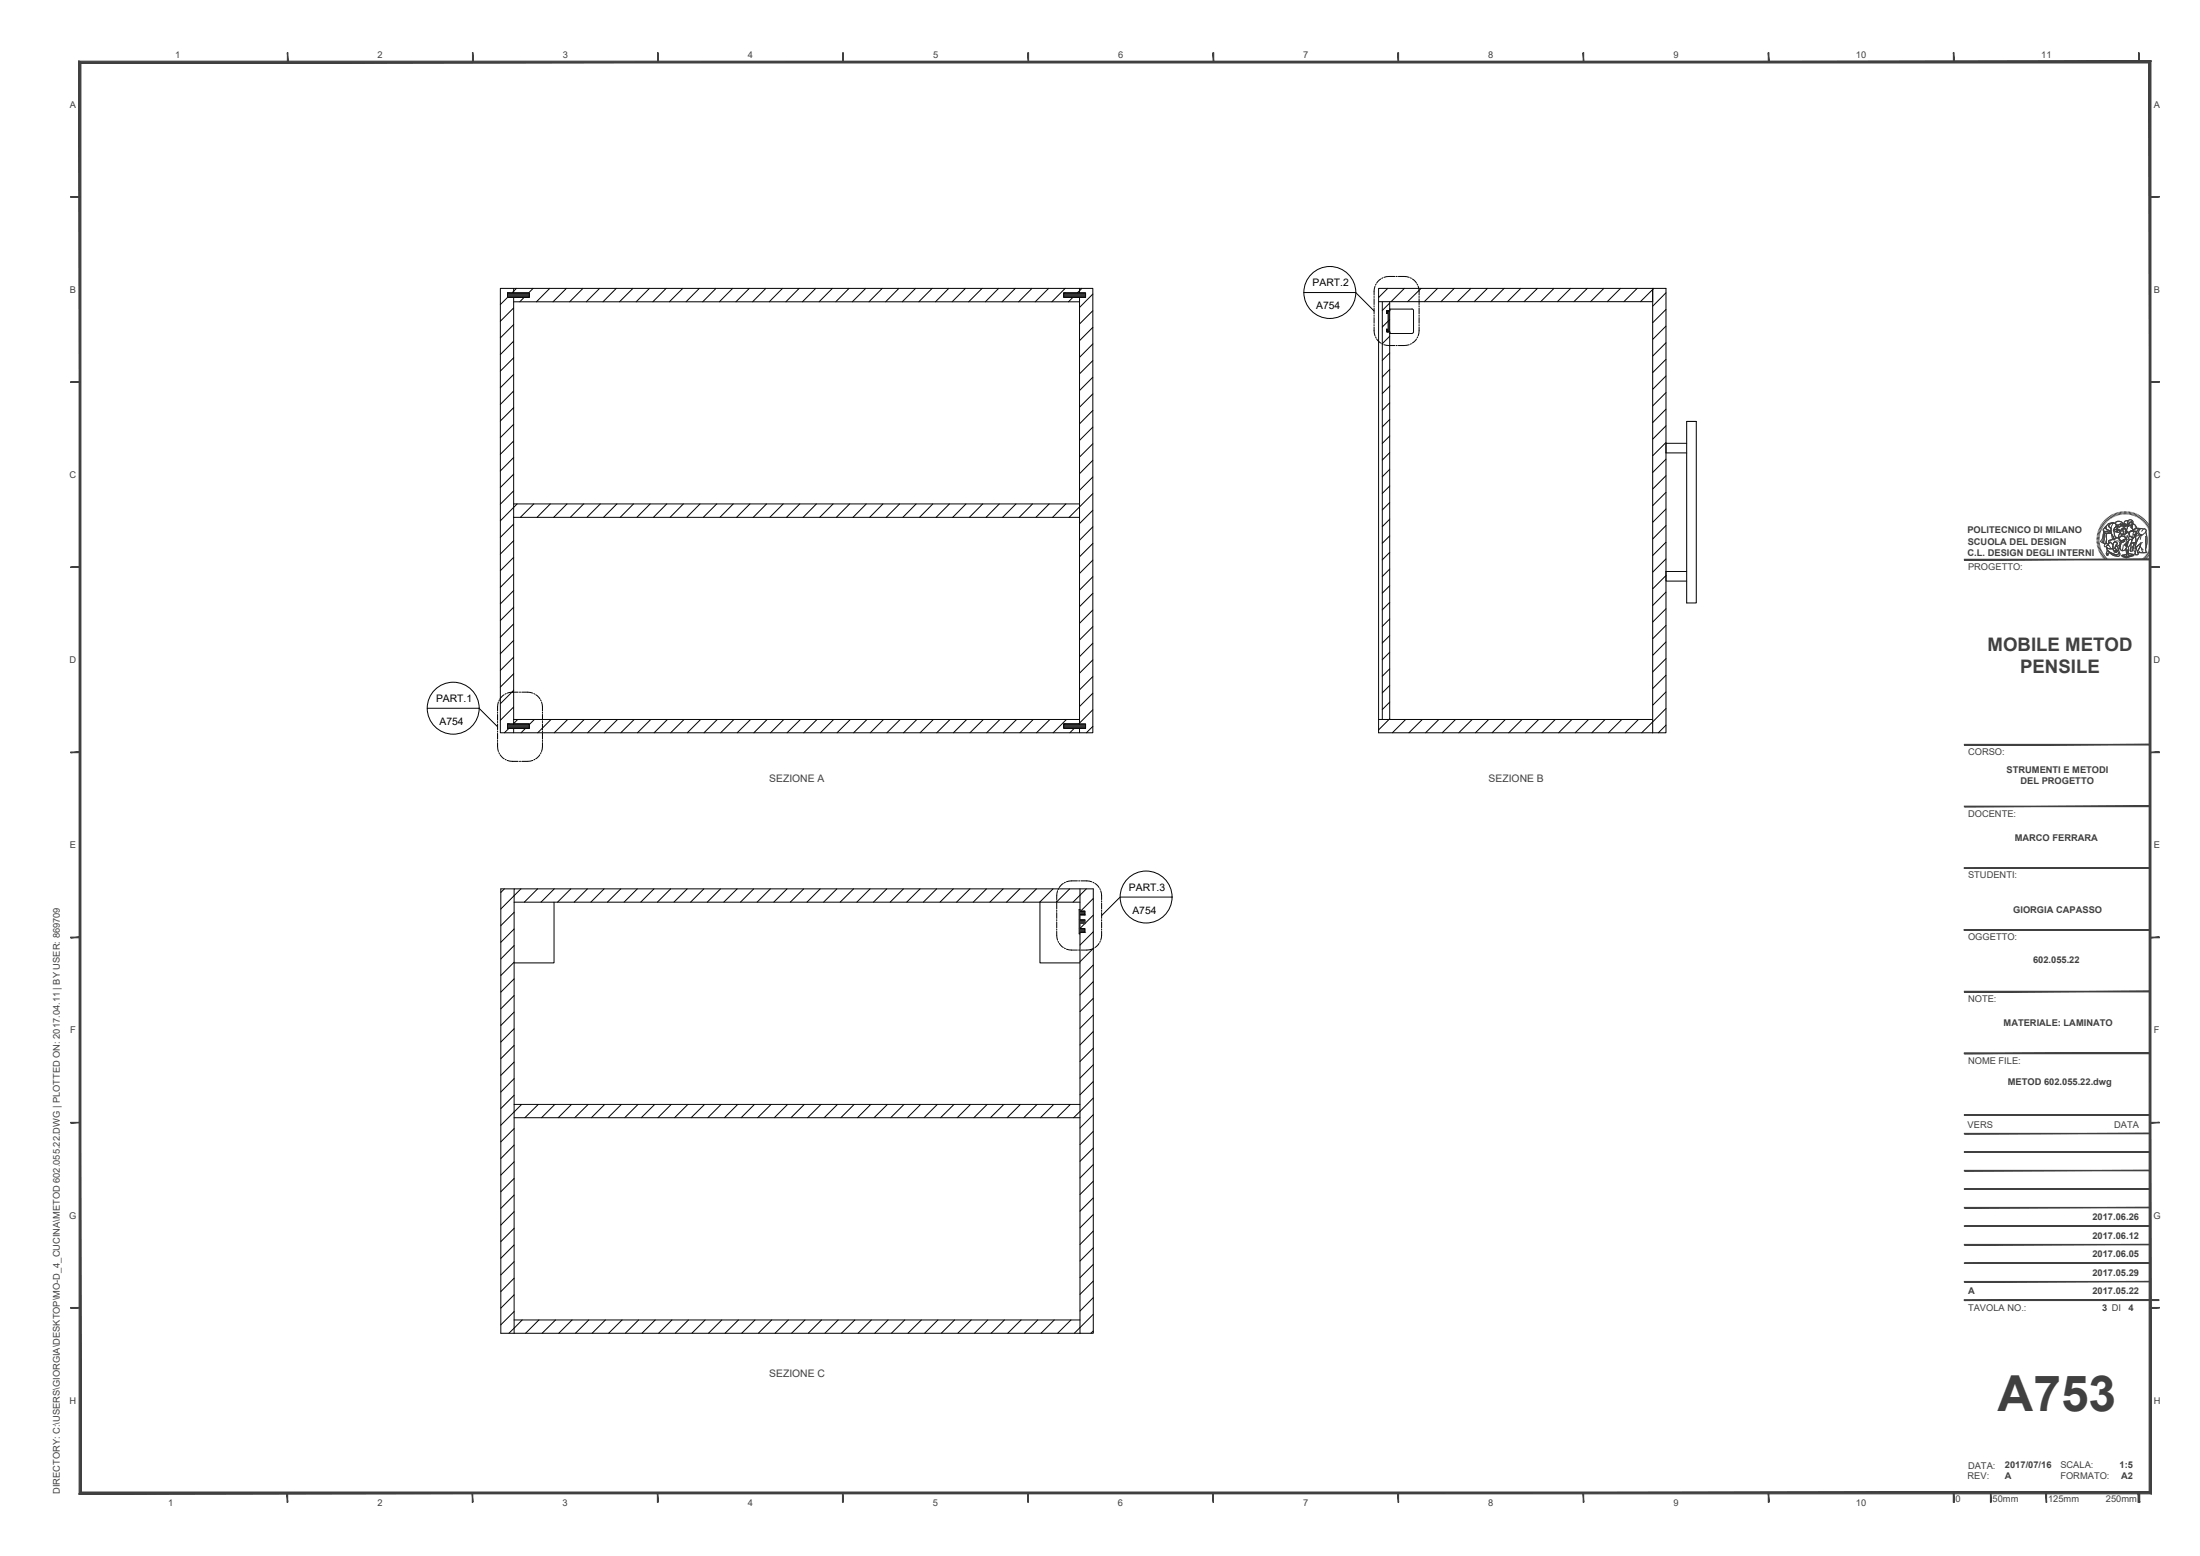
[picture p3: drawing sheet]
<svg xmlns="http://www.w3.org/2000/svg" width="594mm" height="420mm" viewBox="0 0 594 420" stroke-linecap="round" stroke-linejoin="round" font-family="sans-serif">
<!-- layer: 0 -->
<g fill="none" stroke="#000" stroke-width=".27">
<path d="M138.7 77.9h152.8M291.5 77.9h3.6v120h-3.6zM372.3 77.9h77.6v120h-77.6zM446.3 77.9v120M138.7 81.5h152.8M372.3 81.5h74M373.3 81.5v112.8M375.3 81.5v112.8M138.7 139.7h152.8M138.7 136.1h152.8M138.7 194.3v-116.4h-3.6v120h3.6v-3.6h152.8M138.7 197.9h152.8"/>
<path d="M372.3 194.3h74M138.8 240h-3.6v120h156.4M138.8 243.6h152.8M149.6 243.6v16.4h-10.8M280.8 243.6v16.4h10.8M291.6 240v120M138.8 298.2h152.8M138.8 301.8h152.8M138.8 356.4h152.8M138.8 360v-120h156.4v120h-3.6"/>
</g>
<!-- layer: costr -->
<g fill="none" stroke="#000" stroke-width=".27">
<path d="M139.5 77.9l-1.2 1.2M144 77.9l-1.2 1.2M148.5 77.9l-3.6 3.6M153 77.9l-3.7 3.6M157.4 77.9l-3.6 3.6M161.9 77.9l-3.6 3.6M166.4 77.9l-3.6 3.6M170.9 77.9l-3.6 3.6M175.4 77.9l-3.6 3.6M179.9 77.9l-3.6 3.6M184.4 77.9l-3.6 3.6M188.8 77.9l-3.5 3.6"/>
<path d="M193.3 77.9l-3.5 3.6M197.8 77.9l-3.5 3.6M202.3 77.9l-3.6 3.6M206.8 77.9l-3.6 3.6M211.3 77.9l-3.6 3.6M215.8 77.9l-3.6 3.6M220.3 77.9l-3.6 3.6M224.8 77.9l-3.6 3.6M229.3 77.9l-3.6 3.6M233.8 77.9l-3.7 3.6M238.2 77.9l-3.6 3.6M242.7 77.9l-3.6 3.6"/>
<path d="M247.2 77.9l-3.6 3.6M251.7 77.9l-3.6 3.6M256.2 77.9l-3.6 3.6M260.7 77.9l-3.6 3.6M265.2 77.9l-3.6 3.6M269.7 77.9l-3.6 3.6M274.2 77.9l-3.6 3.6M278.7 77.9l-3.6 3.6M283.2 77.9l-3.7 3.6M287.6 77.9l-3.6 3.6M292.1 77.9l-1.2 1.2M295.1 79.4l-3.6 3.6"/>
<path d="M371.3 77.3l-.2 2.4M371.6 76.7l-.2 .3M372.9 75.3l-1.2 1.2M373.4 75l-.3 .2M374.7 77.9l-2.4 2.4M376.6 74.7l-2.9 .2M377 74.7h.3M377.6 74.7h1.6l1.3 .2M379.2 77.9l-3.6 3.6M380.8 75l.3 .2M381.4 75.3l1.1 1.2M382.7 76.7l.1 .3"/>
<path d="M383 77.3l.2 2.4M383.7 77.9l-3.6 3.6M388.2 77.9l-3.6 3.6M392.7 77.9l-3.6 3.6M397.2 77.9l-3.6 3.6M401.7 77.9l-3.6 3.6M406.2 77.9l-3.6 3.6M410.7 77.9l-3.6 3.6M415.2 77.9l-3.7 3.6M419.6 77.9l-3.6 3.6M424.1 77.9l-3.6 3.6M428.6 77.9l-3.6 3.6"/>
<path d="M433.1 77.9l-3.6 3.6M437.6 77.9l-3.6 3.6M442.1 77.9l-3.6 3.6M446.3 77.9v3.6M446.6 77.9l-3.6 3.6M449.9 79.1l-3.6 3.6M137.1 80.3l-2 1.9M138.7 83.1l-3.6 3.6M138.7 87.6l-3.6 3.6M138.7 92.1l-3.6 3.6M138.7 96.6l-3.6 3.6M141.5 80.3l-1.1 1.2"/>
<path d="M289.7 80.3l-1.2 1.2M295.1 83.9l-3.6 3.6M295.1 97.4l-3.6 3.6M295.1 88.4l-3.6 3.6M295.1 92.9l-3.6 3.6M371.1 88.3l.2 2.4M371.1 80v.3M371.1 80.7v1.5M371.1 82.6v.3M371.1 83.2v1.6M371.1 85.1v.3M371.1 85.7v1.6"/>
<path d="M371.1 87.6v.4M371.5 91l.1 .3M371.7 91.5l1.2 1.1M373.1 92.8l.3 .1M373.7 93.1l2.9 .2M375.3 81.8l-2 2M375.3 86.3l-2 2M375.3 90.8l-2 2M375.3 95.3l-2 2M375.3 99.8l-2 2M377 93.3h.3M380.5 93.1l-2.9 .2"/>
<path d="M381.1 92.8l-.2 .1M382.5 91.5l-1.1 1.1M382.8 91l-.1 .2M383.2 88.3l-.2 2.4M383.2 80v.3M383.2 80.7v1.5M383.2 82.6v.3M383.2 83.2v1.6M383.2 85.1v.3M383.2 85.7v1.6M383.2 87.6v.4M449.9 83.6l-3.6 3.5"/>
<path d="M449.9 88.1l-3.6 3.5M449.9 92.6l-3.6 3.5M449.9 97l-3.6 3.6M138.7 110.1l-3.6 3.6M138.7 101.1l-3.6 3.6M138.7 105.6l-3.6 3.6M138.7 114.6l-3.6 3.6M138.7 119.1l-3.6 3.6M295.1 115.3l-3.6 3.6M295.1 106.4l-3.6 3.6M295.1 119.8l-3.6 3.6M295.1 101.9l-3.6 3.6"/>
<path d="M295.1 110.8l-3.6 3.7M375.3 104.3l-2 2M375.3 108.8l-2 2M375.3 113.3l-2 2M375.3 117.7l-2 2M449.9 119.5l-3.6 3.6M449.9 101.5l-3.6 3.6M449.9 106l-3.6 3.6M449.9 110.5l-3.6 3.6M449.9 115l-3.6 3.6M455.5 113.8h2.6v49h-2.6v-49h2.6M455.5 119.7h-5.6v2.6h5.6"/>
<path d="M138.7 123.5l-3.6 3.7M138.7 128l-3.6 3.6M138.7 132.5l-3.6 3.6M139.6 136.1l-4.5 4.5M144.1 136.1l-3.6 3.6M148.6 136.1l-3.6 3.6M153.1 136.1l-3.6 3.6M157.6 136.1l-3.6 3.6M162.1 136.1l-3.6 3.6M166.6 136.1l-3.6 3.6M171.1 136.1l-3.6 3.6M175.6 136.1l-3.6 3.6"/>
<path d="M180 136.1l-3.6 3.6M184.5 136.1l-3.6 3.6M189 136.1l-3.6 3.6M193.5 136.1l-3.6 3.6M198 136.1l-3.6 3.6M202.5 136.1l-3.6 3.6M207 136.1l-3.6 3.6M211.5 136.1l-3.6 3.6M216 136.1l-3.6 3.6M220.5 136.1l-3.6 3.6M225 136.1l-3.7 3.6M229.4 136.1l-3.6 3.6"/>
<path d="M233.9 136.1l-3.6 3.6M238.4 136.1l-3.6 3.6M242.9 136.1l-3.6 3.6M247.4 136.1l-3.6 3.6M251.9 136.1l-3.6 3.6M256.4 136.1l-3.6 3.6M260.9 136.1l-3.6 3.6M265.4 136.1l-3.6 3.6M269.9 136.1l-3.6 3.6M274.4 136.1l-3.7 3.6M278.8 136.1l-3.6 3.6M283.3 136.1l-3.6 3.6"/>
<path d="M287.8 136.1l-3.6 3.6M295.1 133.3l-6.4 6.4M295.1 128.8l-3.6 3.6M295.1 124.3l-3.6 3.6M295.1 137.8l-3.6 3.6M375.3 122.2l-2 2M375.3 126.7l-2 2M375.3 131.2l-2 2M375.3 135.7l-2 2M449.9 124l-3.6 3.6M449.9 132.9l-3.6 3.6M449.9 137.4l-3.6 3.6"/>
<path d="M449.9 128.5l-3.6 3.5M138.7 141.5l-3.6 3.6M138.7 159.5l-3.6 3.6M138.7 146l-3.6 3.6M138.7 150.5l-3.6 3.6M138.7 155l-3.6 3.6M295.1 146.8l-3.6 3.6M295.1 142.3l-3.6 3.6M295.1 151.3l-3.6 3.5M295.1 155.7l-3.6 3.6M375.3 149.2l-2 2M375.3 158.2l-2 2"/>
<path d="M375.3 140.2l-2 2M375.3 144.7l-2 2M375.3 153.7l-2 2M449.9 146.4l-3.6 3.6M449.9 150.9l-3.6 3.6M449.9 141.9l-3.6 3.6M449.9 155.4l-3.6 3.6M449.9 159.9l-3.6 3.6M455.5 154.3h-5.6v2.6h5.6M138.7 164l-3.6 3.6M138.7 168.5l-3.6 3.6M138.7 172.9l-3.6 3.6"/>
<path d="M138.7 177.4l-3.6 3.6M295.1 160.2l-3.6 3.6M295.1 178.2l-3.6 3.6M295.1 164.7l-3.6 3.6M295.1 169.2l-3.6 3.6M295.1 173.7l-3.6 3.6M375.3 162.7l-2 2M375.3 167.1l-2 2M375.3 171.6l-2 2M375.3 176.1l-2 2M449.9 164.4l-3.6 3.6M449.9 177.8l-3.6 3.6"/>
<path d="M449.9 168.9l-3.6 3.6M449.9 173.3l-3.6 3.7M134.4 192.3v.3M134.4 192.9v1.6M134.4 194.8v.3M134.4 195.5v1.5M134.4 197.4v.3M134.4 198v1.6M134.4 199.9v.3M134.6 189.6l-.2 2.4M134.9 189l-.2 .3M136.1 187.6l-1.1 1.1"/>
<path d="M136.7 187.3l-.3 .1M137.4 196.7l-1.2 1.2M138.7 186.4l-3.6 3.6M138.7 181.9l-3.6 3.6M138.7 190.9l-3.6 3.6M139.8 194.3l-1.2 1.2M139.9 186.9l-2.9 .3M140.3 186.9h.3M140.9 186.9h1.6l1.3 .3M141.9 196.7l-1.2 1.2M144.1 187.3l.3 .1M144.3 194.3l-1.4 1.4"/>
<path d="M144.7 187.6l1.1 1.1M146 189l.1 .2M146.2 189.6l.3 2.4M146.5 192.3v.3M146.5 192.9v1.6M146.5 194.8v.3M146.5 195.5v1.5M146.5 197.4v.3M146.5 198v1.6M146.5 199.9v.3M148.8 194.3l-3.6 3.6M153.3 194.3l-3.6 3.6"/>
<path d="M157.8 194.3l-3.6 3.6M162.3 194.3l-3.6 3.6M166.8 194.3l-3.6 3.6M171.3 194.3l-3.7 3.6M175.7 194.3l-3.6 3.6M180.2 194.3l-3.6 3.6M184.7 194.3l-3.6 3.6M189.2 194.3l-3.6 3.6M193.7 194.3l-3.6 3.6M198.2 194.3l-3.6 3.6M202.7 194.3l-3.6 3.6M207.2 194.3l-3.6 3.6"/>
<path d="M211.7 194.3l-3.6 3.6M216.2 194.3l-3.7 3.6M220.6 194.3l-3.6 3.6M225.1 194.3l-3.6 3.6M229.6 194.3l-3.6 3.6M234.1 194.3l-3.6 3.6M238.6 194.3l-3.6 3.6M243.1 194.3l-3.6 3.6M247.6 194.3l-3.6 3.6M252.1 194.3l-3.6 3.6M256.5 194.3l-3.5 3.6M261 194.3l-3.5 3.6"/>
<path d="M265.5 194.3l-3.6 3.6M270 194.3l-3.6 3.6M274.5 194.3l-3.6 3.6M279 194.3l-3.6 3.6M283.5 194.3l-3.6 3.6M288 194.3l-3.6 3.6M290.1 196.7l-1.2 1.2M295.1 191.7l-3.8 3.8M295.1 182.7l-3.6 3.6M295.1 187.2l-3.6 3.6M295.1 196.2l-1.7 1.7M375.3 194.1l-3 3"/>
<path d="M375.3 180.6l-2 2M375.3 189.6l-2 2M375.3 185.1l-2 2M379.6 194.3l-3.6 3.6M384.1 194.3l-3.6 3.6M388.5 194.3l-3.5 3.6M393 194.3l-3.5 3.6M397.5 194.3l-3.6 3.6M402 194.3l-3.6 3.6M406.5 194.3l-3.6 3.6M411 194.3l-3.6 3.6M415.5 194.3l-3.6 3.6"/>
<path d="M420 194.3l-3.6 3.6M424.5 194.3l-3.6 3.6M429 194.3l-3.7 3.6M433.4 194.3l-3.6 3.6M437.9 194.3l-3.6 3.6M442.4 194.3l-3.6 3.6M449.9 182.3l-3.6 3.6M449.9 186.8l-3.6 3.6M449.9 191.3l-6.6 6.6M449.9 195.8l-2.1 2.1M134.4 200.5l.2 2.4M134.7 203.2l.2 .3"/>
<path d="M135 203.8l1.1 1.1M136.4 205.1l.3 .1M137 205.3l2.9 .3M140.3 205.6h.3M143.9 205.3l-3 .3M144.4 205.1l-.3 .1M145.8 203.8l-1.1 1.1M146.1 203.2l-.1 .3M146.5 200.5l-.3 2.4M285.9 240l-.2 .2M287.1 238.5l-1.1 1.2M287.7 238.2l-.3 .2"/>
<path d="M290.9 237.9l-2.9 .2M291.3 237.9h.3M291.9 237.9h1.6l1.3 .2M295.1 238.2l.3 .2M295.7 238.5l1.1 1.2M297 239.9l.1 .3M136.2 240l-1 1M138.8 246.4l-3.6 3.6M138.8 250.9l-3.6 3.5M138.8 259.8l-3.6 3.6M138.8 255.3l-3.6 3.6M140.7 240l-5.5 5.5"/>
<path d="M145.2 240l-3.6 3.6M149.7 240l-3.6 3.6M154.1 240l-3.6 3.6M158.6 240l-3.6 3.6M163.1 240l-3.6 3.6M167.6 240l-3.6 3.6M172.1 240l-3.6 3.6M176.6 240l-3.6 3.6M181.1 240l-3.6 3.6M185.6 240l-3.6 3.6M190.1 240l-3.6 3.6M194.6 240l-3.6 3.6"/>
<path d="M199.1 240l-3.7 3.6M203.5 240l-3.6 3.6M208 240l-3.6 3.6M212.5 240l-3.6 3.6M217 240l-3.6 3.6M221.5 240l-3.6 3.6M226 240l-3.6 3.6M230.5 240l-3.6 3.6M235 240l-3.6 3.6M239.5 240l-3.6 3.6M244 240l-3.6 3.6M248.5 240l-3.7 3.6"/>
<path d="M252.9 240l-3.6 3.6M257.4 240l-3.6 3.6M261.9 240l-3.6 3.6M266.4 240l-3.6 3.6M270.9 240l-3.6 3.6M275.4 240l-3.6 3.6M279.9 240l-3.6 3.6M284.4 240l-3.6 3.6M285.4 251.5l.2 2.4M285.4 243.2v.3M285.4 243.9v1.6M285.4 245.8v.3"/>
<path d="M285.4 246.4v1.6M285.4 248.3v.3M285.4 249v1.5M285.4 250.9v.3M285.6 240.5l-.2 2.4M285.7 254.2l.2 .3M286 254.7l1.1 1.2M287.4 256l.3 .2M288 256.3l2.9 .2M288.9 240l-3.6 3.6M291.3 256.5h.3M293.4 240l-3.6 3.6"/>
<path d="M294.9 256.3l-3 .2M295.2 251.6l-3.6 3.6M295.2 256.1l-3.6 3.6M295.2 242.6l-3.4 3.4M295.2 247.1l-3.6 3.6M295.4 256l-.3 .2M296.8 254.7l-1.1 1.2M297.1 254.2l-.1 .3M297.2 240.5l.3 2.4M297.5 251.5l-.3 2.4M297.5 243.2v.3M297.5 243.9v1.6"/>
<path d="M297.5 245.8v.3M297.5 246.4v1.6M297.5 248.3v.3M297.5 249v1.5M297.5 250.9v.3M138.8 264.3l-3.6 3.6M138.8 268.8l-3.6 3.6M138.8 273.3l-3.6 3.6M138.8 277.8l-3.6 3.6M295.2 265.1l-3.6 3.6M295.2 269.6l-3.6 3.6M295.2 274.1l-3.6 3.6"/>
<path d="M295.2 260.6l-3.6 3.6M295.2 278.5l-3.6 3.7M138.8 282.3l-3.6 3.6M138.8 286.8l-3.6 3.6M138.8 295.8l-3.6 3.5M138.8 291.3l-3.6 3.6M140.9 298.2l-5.7 5.6M145.4 298.2l-3.7 3.6M149.8 298.2l-3.6 3.6M154.3 298.2l-3.6 3.6M158.8 298.2l-3.6 3.6M163.3 298.2l-3.6 3.6"/>
<path d="M167.8 298.2l-3.6 3.6M172.3 298.2l-3.6 3.6M176.8 298.2l-3.6 3.6M181.3 298.2l-3.6 3.6M185.8 298.2l-3.6 3.6M190.3 298.2l-3.7 3.6M194.7 298.2l-3.6 3.6M199.2 298.2l-3.6 3.6M203.7 298.2l-3.6 3.6M208.2 298.2l-3.6 3.6M212.7 298.2l-3.6 3.6M217.2 298.2l-3.6 3.6"/>
<path d="M221.7 298.2l-3.6 3.6M226.2 298.2l-3.6 3.6M230.6 298.2l-3.5 3.6M235.1 298.2l-3.5 3.6M239.6 298.2l-3.6 3.6M244.1 298.2l-3.6 3.6M248.6 298.2l-3.6 3.6M253.1 298.2l-3.6 3.6M257.6 298.2l-3.6 3.6M262.1 298.2l-3.6 3.6M266.6 298.2l-3.6 3.6M271.1 298.2l-3.6 3.6"/>
<path d="M275.5 298.2l-3.5 3.6M280 298.2l-3.5 3.6M284.5 298.2l-3.6 3.6M289 298.2l-3.6 3.6M295.2 283l-3.6 3.6M295.2 287.5l-3.6 3.6M295.2 296.5l-5.3 5.3M295.2 292l-3.6 3.6M138.8 304.7l-3.6 3.6M138.8 313.7l-3.6 3.6M138.8 309.2l-3.6 3.6M138.8 318.2l-3.6 3.6"/>
<path d="M295.2 301l-3.6 3.6M295.2 305.5l-3.6 3.6M295.2 319l-3.6 3.6M295.2 310l-3.6 3.6M295.2 314.5l-3.6 3.6M138.8 322.7l-3.6 3.6M138.8 336.2l-3.6 3.6M138.8 331.7l-3.6 3.6M138.8 327.2l-3.6 3.6M295.2 328l-3.6 3.6M295.2 336.9l-3.6 3.6M295.2 323.5l-3.6 3.6"/>
<path d="M295.2 332.4l-3.6 3.7M138.8 340.7l-3.6 3.6M138.8 354.1l-3.6 3.6M138.8 345.1l-3.6 3.7M138.8 349.6l-3.6 3.6M141 356.4l-3.6 3.6M145.5 356.4l-3.6 3.6M150 356.4l-3.6 3.6M154.5 356.4l-3.6 3.6M159 356.4l-3.6 3.6M163.5 356.4l-3.6 3.6M168 356.4l-3.6 3.6"/>
<path d="M172.4 356.4l-3.5 3.6M176.9 356.4l-3.5 3.6M181.4 356.4l-3.5 3.6M185.9 356.4l-3.6 3.6M190.4 356.4l-3.6 3.6M194.9 356.4l-3.6 3.6M199.4 356.4l-3.6 3.6M203.9 356.4l-3.6 3.6M208.4 356.4l-3.6 3.6M212.9 356.4l-3.6 3.6M217.4 356.4l-3.7 3.6M221.8 356.4l-3.6 3.6"/>
<path d="M226.3 356.4l-3.6 3.6M230.8 356.4l-3.6 3.6M235.3 356.4l-3.6 3.6M239.8 356.4l-3.6 3.6M244.3 356.4l-3.6 3.6M248.8 356.4l-3.6 3.6M253.3 356.4l-3.6 3.6M257.8 356.4l-3.6 3.6M262.3 356.4l-3.7 3.6M266.7 356.4l-3.6 3.6M271.2 356.4l-3.6 3.6M275.7 356.4l-3.6 3.6"/>
<path d="M280.2 356.4l-3.6 3.6M284.7 356.4l-3.6 3.6M289.2 356.4l-3.6 3.6M295.2 354.9l-5.1 5.1M295.2 341.4l-3.6 3.6M295.2 345.9l-3.6 3.6M295.2 350.4l-3.6 3.6M295.2 359.4l-.6 .6"/>
</g>
<!-- layer: viti -->
<path d="M137 79.1h5.9v1.2h-5.9zM142.9 79.2v1M287.3 79.1h5.8v1.2h-5.8zM287.3 79.2v1M137 195.5h5.9v1.2h-5.9zM142.9 195.6v1M287.3 195.5h5.8v1.2h-5.8zM287.3 195.6v1M291.6 246h1.3v1h-1.3M291.6 250.8h1.3v.9h-1.3M291.6 248.4h1.3v1h-1.3" fill="none" stroke="#000" stroke-width=".27"/>
<!-- layer: Layer1 -->
<g fill="#333" stroke="#333" stroke-width=".27">
<path d="M138.7 195.5h4.2z"/>
<path d="M287.3 195.5h4.2z"/>
<path d="M138.7 80.3h4.2z"/>
<path d="M287.3 80.3h4.2z"/>
<path d="M291.6 246h1.3z"/>
<path d="M291.6 246h1.3v1z"/>
<path d="M291.6 250.8h1.3z"/>
<path d="M291.6 250.8h1.3v.9z"/>
<path d="M291.6 248.4h1.3z"/>
<path d="M291.6 248.4h1.3v1z"/>
<path d="M137 195.5l5.9 1.2v-1.2zM137 195.5l5.9 1.2h-5.9z"/>
<path d="M287.3 195.5l5.8 1.2v-1.2zM287.3 195.5l5.8 1.2h-5.8z"/>
<path d="M137 79.1l5.9 1.2v-1.2zM137 79.1l5.9 1.2h-5.9z"/>
<path d="M287.3 79.1l5.8 1.2v-1.2zM287.3 79.1l5.8 1.2h-5.8z"/>
<path d="M291.6 247h1.3zM291.6 246l1.3 1h-1.3z"/>
<path d="M291.6 251.7h1.3zM291.6 250.8l1.3 .9h-1.3z"/>
<path d="M291.6 249.4h1.3zM291.6 248.4l1.3 1h-1.3z"/>
</g>
<!-- layer: meccanismi -->
<g fill="none" stroke="#000" stroke-width=".27">
<path d="M374.5 84.6l-.1-.6 .6-.1v5.7M374.5 88.9v.7M374.5 89.6h.5h-.5M374.6 84.6h.1M374.6 88.9h.1M374.6 84.1v.5M374.7 84.1h-.1M374.7 84.1h.1M374.8 84.1h.1M374.8 84.1v5.3h-.2v-.5M375.1 84l.2-.2v-.3h6.2l.2 .4v5.7l-.4 .4M375.1 89.4l.2 .3v.3l6 .1"/>
<path d="M291.6 245.6h-.2v6.6h.2"/>
</g>
<!-- layer: G-ANNO-LOGO -->
<g fill="none" stroke="#404040" stroke-width=".27">
<path d="M569 139.9l.5 .5M569.3 139.6l.4 .6M569.6 139.4l.4 .6M569.9 139.2l.3 .6M570.2 139l.3 .7M570.5 138.9l.3 .6M570.9 138.8l.2 .6M571.2 138.6l.2 .7M571.5 138.5l.2 .6M571.9 138.4l.2 .6M572.2 138.3l.2 .7M572.6 138.2l.1 .7"/>
<path d="M572.9 138.2l.1 .7M573.3 138.2v.6M573.7 138.1v.7M574 138.1v.7M574.3 138.2v.6M574.7 138.2l-.1 .7M575.1 138.2l-.1 .7M575.4 138.3l-.1 .6M575.7 138.4l-.1 .6M576.1 138.5l-.2 .6M576.4 138.6l-.2 .6M576.8 138.7l-.3 .7"/>
<path d="M577.1 138.9l-.3 .6M577.4 139l-.3 .6M577.7 139.2l-.3 .6M578 139.4l-.3 .5M578.3 139.6l-.4 .5M578.6 139.8l-.4 .5M566.2 145.8h.7M566.2 145.4h.7M566.3 145.1h.6M566.3 144.7l.6 .1M566.3 144.4l.7 .1M566.4 144l.7 .2"/>
<path d="M566.5 143.7l.7 .2M566.6 143.3l.7 .2M566.8 143l.6 .2M566.9 142.6l.6 .3M566.9 146.1h-.7M566.9 146.4l-.7 .1M566.9 146.8h-.6M567 147.1l-.7 .1M567 142.3l.6 .3M567.1 147.4l-.7 .1M567.2 147.7l-.7 .2M567.2 142l.6 .4"/>
<path d="M567.3 148l-.7 .2M567.3 148.3l-.6 .3M567.4 141.7l.6 .4M567.5 148.6l-.7 .3M567.6 141.4l.5 .4M567.6 148.9l-.6 .3M567.8 149.2l-.6 .3M567.8 141.1l.5 .4M567.9 149.5l-.6 .4M568 140.9l.5 .4M568.1 143.4l.8 .1a.67 .67 0 0 0 1.1-.1l.1 .5-.2 .1a1.75 1.75 0 0 1-1.8-.4zM568.1 143.4l.1 .5"/>
<path d="M568.1 149.8l-.5 .3M568.3 140.6l.5 .4M568.3 143.9l-.7 2.5 .3 .2M568.3 150l-.5 .4M568.4 142.4l.3-.2a.64 .64 0 0 0 .4 .9l.9 .3a.8 .8 0 0 1-1.2 .1h-.5l-.4-.3zM568.5 144h.5l-.2 .6v2.2h-.3l-.6-.2zM568.5 140.3l.5 .5M568.5 150.3l-.5 .4M568.5 143.9v.1a1.67 1.67 0 0 0-.3 1.6l-.3 1 .8 .2M568.7 142.2l-.8 .7v.3l.4 .3h.6a.67 .67 0 0 0 1.1-.1M568.7 150.5l-.5 .5M568.8 140.1l.4 .5"/>
<path d="M568.8 147.5a.74 .74 0 0 0 .8 .7l1-.1M568.8 141.9l.3-.2a1.65 1.65 0 0 1 1.6-.5 .88 .88 0 0 0-.9 .2 .88 .88 0 0 0-.2 1l.5 .2-.1 .8-1-.3a.64 .64 0 0 1-.3-.9zM568.9 147.9a1.61 1.61 0 0 0 1.7 .2l.4 .8-.1 .2 .3-.3 .2 .4-.1-.5 .4 .4-.3-.5 .4 .1-.8-.6 .4-.7 .3 .1 .4 1a.87 .87 0 0 1-.2 1.2 .87 .87 0 0 1-1.2-.2l-1.6-.9zM568.9 147.9v.2a3.1 3.1 0 0 0 2.1 1.6l.7 .3M568.9 144l1.2-.1 .6 1.2v.5l-.6 .2a.47 .47 0 0 0-.6 .1 .47 .47 0 0 0 .1 .6l-.3 .4a.46 .46 0 0 1-.5-.2 .46 .46 0 0 1 0-.5v-1.6zM568.9 150.8l-.4 .4M569 144l-.2 .6v2.2M569.1 148.5l.9 .8 1.1 .4a.79 .79 0 0 0 1.1-.5 .66 .66 0 0 1 .1 .9 .66 .66 0 0 1-1 0l-.9-.3-.5-.4a.39 .39 0 0 0-.5-.1 .39 .39 0 0 0-.1 .6 .44 .44 0 0 1-.6-.3 .44 .44 0 0 1 .2-.6zM569.1 148.6l-.3 1a.27 .27 0 0 0 .2 .3 .27 .27 0 0 0 .3-.2h-.2l.1-.2 .3-.2 .3 .1a2.41 2.41 0 0 0 2.5 .6l.1-.5-.2-.3M569.2 151l-.5 .5M569.3 147a.5 .5 0 0 0-.8-.1 .5 .5 0 0 0 0 .8 .73 .73 0 0 1 .8-.4 .73 .73 0 0 1 .6 .5v.1M569.4 151.2l-.4 .5"/>
<path d="M569.5 146l1.2-.4 .3 .1a.7 .7 0 0 1 1.2-.3 1.05 1.05 0 0 1 .5 1.4 1.05 1.05 0 0 1-1.4 .6l.1-.2a.48 .48 0 0 0 .2-.8 .48 .48 0 0 0-.8 .1l-.2 .6-.7-.7-.3 .1zM569.5 146.7l.4-.3a1.31 1.31 0 0 1 .7 1.7 1.61 1.61 0 0 1-1.7-.2l-.1-.4 .6-.2-.1-.3zM569.7 151.4l-.4 .5M569.7 141.5l.5-.2a.78 .78 0 0 1 1.2 .3 .78 .78 0 0 1-.5 1.1 2.36 2.36 0 0 0 .4 2.3l.4 .2-.6 .1-.1 .4a.34 .34 0 0 1-.4-.2 .34 .34 0 0 1 .1-.4l-.6-1.3-.1-1.2a.56 .56 0 0 1-.5-.4 .56 .56 0 0 1 .2-.7zM569.8 146.3l.8 .7M569.9 146.4h-.1a.51 .51 0 0 0-.5 .3 .51 .51 0 0 0 .1 .6M569.9 151.6l-.3 .5M570.1 143.9h-1.9l-.2 .2a3 3 0 0 1-.8 2.1l.3 .2M570.2 151.8l-.3 .5M570.2 144.3l.3 1.4M570.5 141.5l-.1 .1a2.77 2.77 0 0 0 .1 3.1l.2 .5a.31 .31 0 0 0-.1 .4 .31 .31 0 0 0 .5 .1v-.4l.6-.1a1.08 1.08 0 0 1-.8-1.4 1.45 1.45 0 0 1 .5-1.8 1.02 1.02 0 0 0-1.4-.8l-.3 .1a1.08 1.08 0 0 0-.9 1.6l1.1 .5M570.5 151.9l-.3 .6"/>
<path d="M570.7 145.6l-.6 .2a.47 .47 0 0 0-.6 .1 .47 .47 0 0 0 .1 .6M570.7 141.2a1.01 1.01 0 0 0-1.2 1l.5 .4M570.8 152.1l-.3 .6M570.8 146.5a.45 .45 0 0 1 .7-.1 .45 .45 0 0 1 .1 .6l-.6 1.1 .8 .7-.4-.2 .2 .5-.3-.4v.5l-.1-.4-.3 .3 .1-.2-.4-.8v-1zM571 142.6l.3-.3 .6-.1-.1 .6-1.1 .4zM571 143.1l.7-.3 .3 .2a.34 .34 0 0 0-.3 .3 .34 .34 0 0 0 .1 .4l-.6-.1zM571 143.1l.2 .5 .6 .1M571.1 152.2l-.3 .6M571.1 141.3l.1-.2a1.23 1.23 0 0 1 2 .3v.2a.87 .87 0 0 0-1.2 .2l-.6-.1M571.3 141l.5-.2 .9 .1a.34 .34 0 0 1 .5 .2 .34 .34 0 0 1-.3 .5l-.3-.2a.75 .75 0 0 1-.8 .4 .75 .75 0 0 1-.6-.6zM571.4 152.3l-.2 .6M571.4 141.6a.74 .74 0 0 0 1.2-.2 .53 .53 0 0 1 .2 .6 .53 .53 0 0 1-.6 .3h-.8z"/>
<path d="M571.7 145.2a1.11 1.11 0 0 1 1 .8 1.11 1.11 0 0 1-.4 1.2M571.7 152.4l-.2 .7M571.7 143.1h.9l-.3 .1v.5a.42 .42 0 0 1-.5-.1 .42 .42 0 0 1-.1-.5zM571.7 147.5l.4 1a.79 .79 0 0 1 0 .9 .79 .79 0 0 1-.9 .4M571.8 142.8l.2 .2M571.8 142.5v.3l-1.1 .4M571.8 146.1l-.7 .2M571.9 142.2l-.3 .5M572 152.5l-.2 .7M572 145.8l.8 .4M572.1 143.1a.34 .34 0 0 0-.5 .1 .34 .34 0 0 0 .2 .5h.5v-.5l.3-.1-.6 .1M572.2 146.2a.7 .7 0 0 1 .1 .9 .7 .7 0 0 1-.9 .3"/>
<path d="M572.2 145.4a.9 .9 0 0 1 1-.7 .9 .9 0 0 1 .8 1l-.3-.1-1 .4 .2 .3a.65 .65 0 0 0 .9-.6l.3-.2-.2-.4-.6-.3-.5-.1-.6 .7h-.1v-.5l.4-.9 .3 .2 .9 .1 .6-.4v-.4l.7 .2-.1 .4 .2 .6-.3 .4 .1 .4a.68 .68 0 0 1-.6 .9l-.3 .7-.3-.1 .2 .3 .3-.1v.4l.2-.2-.3 1.1h-.3a.78 .78 0 0 1-1.2-.1l-.4-.4 .4-.6 .1-1M572.2 145.2l.6-.5 .6 .1a.66 .66 0 0 1 .6 .9h-.5a.63 .63 0 0 1-.7 .4 .63 .63 0 0 1-.5-.6zM572.2 148l.8 .7M572.3 152.6l-.1 .7M572.4 142.1l.1 .1M572.5 141.7l.2 .2M572.5 144l-.3 .5-.1 .8M572.6 147.4v1M572.6 141.8h.1M572.7 146.1l1.1-.4a.62 .62 0 0 1-.8 .7zM572.7 152.7l-.2 .7M572.7 146.9l-.4 1-.3 .3"/>
<path d="M572.9 141.9l.4-.1 .4 .1v-.2a.34 .34 0 0 1 .1 .6 .34 .34 0 0 1-.6-.3zM572.9 141.6l-.2 .5-.3 .3-.5-.2-.5 .1M573 142.8a.93 .93 0 0 1 1.1 0 .93 .93 0 0 1 .3 1l-.2 .2-.2-.2a.63 .63 0 0 0 0-.8 .63 .63 0 0 0-.8-.2l.1 .7a.44 .44 0 0 1-.1 .7 .44 .44 0 0 1-.6-.4zM573 152.7l-.1 .7M573 149.9l2-.4 1.2 .2-2.1 .6zM573 149.9l1.1 .4v.3l-1.1-.3zM573.2 142.7a.76 .76 0 0 1 .9 .6 .76 .76 0 0 1-.6 .9h-.2zM573.3 152.8l-.1 .6M573.3 141.8a.4 .4 0 0 1 .6-.4 .4 .4 0 0 1 .1 .7h-.1M573.3 146.2l.1 .1M573.4 147.1l-.4 1.6 1.1-.2M573.4 145.9h.2"/>
<path d="M573.5 146.1l.1 .1M573.5 141.4a.4 .4 0 0 1 .5 .1 .4 .4 0 0 1 0 .6l-.3-.4v.2l-.4-.1zM573.5 145.9v.1M573.6 142.9v.1M573.6 142.9l-.2 .1M573.6 152.8v.6M573.7 141.9l-.4-.1-.4 .1 .2 .1a.38 .38 0 0 0 .5 .3 .38 .38 0 0 0 .3-.5h-.2l.1 .2M573.7 146.9l.3 .2 .2-.6 .5-.2-.5 1.3v-.4l-.3 .1zM573.7 144.3v.6M573.8 145.7a.57 .57 0 0 1-.3 .6 .57 .57 0 0 1-.7-.2M573.8 142.8l.3 .2-.1 .2M573.9 152.8v.6"/>
<path d="M574 142.9a.41 .41 0 0 0-.7-.2 .41 .41 0 0 0 0 .7v.1a.46 .46 0 0 1 0 .7 .46 .46 0 0 1-.6-.1 .46 .46 0 0 1 0-.7 .8 .8 0 0 1 1-.9l.5 .6a.58 .58 0 0 1-.1 .9l-.1-.3M574.1 143.3h-.2M574.1 143.1v.5h-.8M574.1 143.9l-.3 .3h-.5M574.1 150.3l2.1-.6v.3l-2.1 .6zM574.1 150.3v.3M574.2 142l.1-.1 .2 .4-.3 .8M574.2 146.5h.1M574.2 147.1v.5l.2-.2M574.2 152.8l.1 .6M574.3 141.5l.1 .4M574.3 143.5l-.1-.4 .3-.8-.4-.7a.55 .55 0 0 1-.4-.6 .55 .55 0 0 1 .7-.4h.3l-.2 .7 .1 .9 .2-.6a.39 .39 0 0 0 .3 .4 .39 .39 0 0 0 .4-.2v.6l.2-.1v.3a.36 .36 0 0 1 .3 .4 .36 .36 0 0 1-.2 .3l-.8 .4"/>
<path d="M574.4 146.9l-.1 .2-.1-.2M574.4 144.5l-.2 1.4M574.4 143.8l.5 .2M574.5 148.6l.2-.1 .1 1.1-.3-.6-.3 .7zM574.5 145.7l-.4 .4 .1 .4M574.6 152.7l.1 .7M574.7 146.3l-.5 .2-.2 .6-.3-.1 .2 .3 .3-.1M574.7 144.6l-.5 .9M574.7 140.6a.81 .81 0 0 1 1.2 0 .81 .81 0 0 1-.1 1.2l-.3 .7v-.7l.3-.4-.2-.4a.6 .6 0 0 0-.8 .6l-.1 .5-.1 .1-.1-.9zM574.7 140.6a.8 .8 0 0 1 1.1 0 .8 .8 0 0 1 .1 1l-.4 .9v-.7l.3-.4a.47 .47 0 0 0-.4-.5 .47 .47 0 0 0-.5 .4l-.2 .8-.1 .1-.1-1zM574.7 140.6a.83 .83 0 0 0-1.1 .8M574.8 141.6a.39 .39 0 0 0 .3 .4 .39 .39 0 0 0 .4-.2"/>
<path d="M574.9 152.7l.1 .7M575 143.7a1.69 1.69 0 0 1 2 0 1.61 1.61 0 0 1-1.2 1.4l-.2 .1-.5-.5-.2-.6zM575 141.4h.2M575 141.1l.6-.2 .2 .5-.3 .4a.45 .45 0 0 1-.6-.1 .45 .45 0 0 1 .1-.6zM575 145.7l.8-.1-.6 1.6a1.52 1.52 0 0 0-.5 1.4h-.2l-.3 .6-.1-1zM575 145.7l-.9 2.5 .1 1 .5-.7 .2 1.4-.4-.9-.4 1 .2-.8M575.1 141.8l.1 .1M575.1 144.7l-.3 .4 .1 .6 .9-.1 .5-.7M575.1 141.4h.1M575.1 141.7h.1M575.2 152.6l.2 .7M575.4 141.5l.3 .1"/>
<path d="M575.5 146.7l.8-.2-.1 .7a1.21 1.21 0 0 0-.3 1.5h-.7zM575.5 141.6h.1M575.5 152.6l.2 .6M575.7 142.4l.4 .6M575.7 144.8l.1 .1M575.8 143.3l.8-.5 1.1-.1-.7 1zM575.8 145.6l-.6 1.6a1.52 1.52 0 0 0-.5 1.4M575.9 152.5l.2 .6M575.9 144.8h-.3M575.9 141.4l.6 .3 .6 1h-.3a.64 .64 0 0 1-.9 .1 .64 .64 0 0 1-.1-.9zM575.9 141.4l.6 .3 .4 .7M575.9 145.1h.1"/>
<path d="M576.2 149.7v.3l-2 .6-1.2-.3v-.4l1.1 .4 2.1-.6-1.2-.2-2 .4M576.2 152.4l.2 .6M576.3 146.6l-.1 .6a1.21 1.21 0 0 0-.3 1.5h-.7l.3-2M576.5 152.3l.2 .6M576.5 144.7h.3l-.1 1.8-1.2 .2 .3-1.1zM576.5 144.4l-.1 .4M576.5 143.4l.3 .1 .2 .4M576.6 142.3l.5 .4M576.7 146.5l-1.2 .2M576.7 147.9l-.1 .3 .2 .1M576.8 144.7l-.1 .4a2.63 2.63 0 0 1-.5 2.3v.8l.4 .9M576.8 152.1l.3 .7"/>
<path d="M577 147.7l1.1-1-.4 1.3-.5 .7v.5a.32 .32 0 0 1 .2 .4 .32 .32 0 0 1-.3 .2h-.4a.4 .4 0 0 1-.2-.4 .4 .4 0 0 1 .2-.3zM577 143.7v-.2a.95 .95 0 0 1 1-.8l.6 .1a.62 .62 0 0 1 .8 .2 .62 .62 0 0 1-.2 .9l-.4 .3a1.09 1.09 0 0 1-1.8-.3M577 143.9l-.5 .8a.8 .8 0 0 1-1.4 0 .81 .81 0 0 1 0-.9 .81 .81 0 0 1 .9-.3l.2 .1-.2 .9a.63 .63 0 0 0 .5-.9l-.6-.3-.5 .1-.4 .3-.1 .5M577.1 145.4v.6M577.1 152l.3 .6M577.3 151.9l.4 .5M577.5 144.6l-.9 .1M577.6 148.8l.5 .4M577.6 151.7l.4 .6M577.7 142.7l-1 .1-.9 .5M577.9 147.6l.8 .9M577.9 151.5l.4 .5"/>
<path d="M578 144.6l-1 1.8-.4 1.6 1.5-1.4 .5-.1M578 142.7l.6 .1a.62 .62 0 0 1 .7 .1 .62 .62 0 0 1 .1 .8 8.4 8.4 0 0 1 0 4.8l.3 .7h-2.5v-.5l.5-.7 .4-1.4-1.5 1.4 .6-2.2 .8-1.2 .4-.1a.94 .94 0 0 1-.9-.7 .94 .94 0 0 1 .5-1.1zM578 142.7v.1a.89 .89 0 0 0-.5 1 .89 .89 0 0 0 .9 .7M578.1 146.7l-.2 .9-.7 1.1v.5a.32 .32 0 0 1 .2 .4 .32 .32 0 0 1-.3 .2h-.4a.4 .4 0 0 1-.2-.4 .4 .4 0 0 1 .2-.3l.3-1.4M578.2 151.3l.4 .5M578.2 144.6l-.3 1.1M578.3 148.1a1.08 1.08 0 0 0 .7 1.2M578.4 151.1l.4 .5M578.6 143.2l-.3 .2M578.7 150.9l.4 .5M578.9 150.6l.5 .5M578.9 140l-.5 .5"/>
<path d="M579.1 150.4l.5 .5M579.2 140.3l-.5 .5M579.3 150.2l.5 .4M579.4 144.8v3.3M579.4 140.5l-.5 .5M579.4 143.7l.2 .6a9.3 9.3 0 0 1-.2 4.1l.3 .8h-2.5M579.5 149.9l.6 .4M579.7 140.8l-.6 .4M579.7 149.6l.5 .4M579.9 141l-.6 .5M579.9 149.4l.6 .3M580 149.1l.6 .3"/>
<path d="M580.1 141.4l-.6 .3M580.2 148.8l.6 .3M580.3 141.6l-.6 .4M580.3 148.5l.6 .2M580.4 148.2l.7 .2M580.5 141.9l-.6 .4M580.5 147.9l.7 .2M580.6 147.6l.7 .1M580.7 142.3l-.6 .3M580.7 147.2l.6 .2M580.7 146.9l.7 .1M580.8 142.6l-.6 .3"/>
<path d="M580.8 146.6l.7 .1M580.8 146h.7M580.8 146.3h.7M581 142.9l-.7 .3M581.1 143.2l-.7 .2M581.2 143.6l-.7 .2M581.3 143.9l-.7 .2M581.4 144.3l-.7 .1M581.4 144.6l-.7 .1M581.5 145h-.7M581.5 145.3l-.7 .1M581.5 145.7h-.7"/>
</g>
<!-- layer: G-ANNO-TTLB -->
<g fill="#fff" stroke="#fff" stroke-width=".27">
<path d="M555.4 151.1l30.8 4.3-5.8-4.3zM555.4 151.1l30.8 4.3h-30.8z"/>
<path d="M580.4 136.6h5.8l-5.8 14.5zM586.2 136.6l-5.8 14.5 5.8 4.3z"/>
</g>
<path d="M555.4 151.1h25v-14.5h5.8v18.8h-30.8z" fill="none" stroke="#fff" stroke-width=".27"/>
<g fill="#404040" stroke="#404040" stroke-width=".27">
<path d="M580.4 351.2h2.5v-.2zM580.4 351h2.5l-2.5 .2z"/>
<path d="M530.4 351v.2l50-.2zM530.4 351.2l50-.2v.2z"/>
<path d="M530.4 351v.2l50-.2zM530.4 351.2l50-.2v.2z"/>
<path d="M530.4 346h50zM530.4 346.1l50-.1z"/>
<path d="M530.4 341h50zM530.4 341.1l50-.1z"/>
<path d="M530.4 336h50zM530.4 336.1l50-.1z"/>
<path d="M530.4 331h50zM530.4 331.1l50-.1z"/>
<path d="M530.4 326h50zM530.4 326.1l50-.1z"/>
<path d="M530.4 321h50zM530.4 321.2l50-.2z"/>
<path d="M530.4 316h50zM530.4 316.2l50-.2z"/>
<path d="M530.4 311h50zM530.4 311.2l50-.2z"/>
<path d="M530.4 217.8h50v-.1zM530.4 217.7h50l-50 .1z"/>
<path d="M530.4 234.5h50v-.2zM530.4 234.3h50l-50 .2z"/>
<path d="M530.4 234.3v.2l50-.2zM530.4 234.5l50-.2v.2z"/>
<path d="M530.4 251v.2l50-.2zM530.4 251.2l50-.2v.2z"/>
<path d="M530.4 151.2h50v-.2zM530.4 151h50l-50 .2z"/>
<path d="M530.4 251v.2l50-.2zM530.4 251.2l50-.2v.2z"/>
<path d="M530.4 267.7v.2l50-.2zM530.4 267.9l50-.2v.2z"/>
<path d="M530.4 251v.2l50-.2zM530.4 251.2l50-.2v.2z"/>
<path d="M530.4 251v.2l50-.2zM530.4 251.2l50-.2v.2z"/>
<path d="M530.4 201.2h50v-.2zM530.4 201h50l-50 .2z"/>
<path d="M530.4 284.3v.2l50-.2zM530.4 284.5l50-.2v.2z"/>
<path d="M530.4 284.3v.2l50-.2zM530.4 284.5l50-.2v.2z"/>
<path d="M530.4 306h50zM530.4 306.2l50-.2z"/>
<path d="M530.4 301v.2l50-.2zM530.4 301.2l50-.2v.2z"/>
<path d="M580.4 351.2h2.5v-.2zM580.4 351h2.5l-2.5 .2z"/>
<path d="M427.5 14.3l.2 2.5v-2.5zM427.5 14.3l.2 2.5h-.2z"/>
<path d="M21.4 16.5l.5 386.4v-385.9zM21.4 16.5l.5 386.4-.5 .5zM21.9 402.9l-.5 .5 558.9-.5zM21.4 403.4l558.9-.5 .5 .5zM580.3 17v385.9l.5 .5zM580.3 17l.5-.5v386.9zM21.9 17h558.4l.5-.5zM21.4 16.5h559.4l-558.9 .5z"/>
<path d="M377.5 14.3l.2 2.5v-2.5zM377.5 14.3l.2 2.5h-.2z"/>
<path d="M477.5 14.3l.2 2.5v-2.5zM477.5 14.3l.2 2.5h-.2z"/>
<path d="M527.5 14.3l.2 2.5v-2.5zM527.5 14.3l.2 2.5h-.2z"/>
<path d="M19.1 103.2h2.5v-.1zM19.1 103.1h2.5l-2.5 .1z"/>
<path d="M19.1 53.3h2.5v-.2zM19.1 53.1h2.5l-2.5 .2z"/>
<path d="M19.1 203.2h2.5v-.1zM19.1 203.1h2.5l-2.5 .1z"/>
<path d="M19.1 253.2h2.5v-.2zM19.1 253h2.5l-2.5 .2z"/>
<path d="M19.1 303.2h2.5v-.1zM19.1 303.1h2.5l-2.5 .1z"/>
<path d="M19.1 353.2h2.5v-.2zM19.1 353h2.5l-2.5 .2z"/>
<path d="M19.1 153.2h2.5v-.1zM19.1 153.1h2.5l-2.5 .1z"/>
<path d="M327.6 14.3l.1 2.5v-2.5zM327.6 14.3l.1 2.5h-.1z"/>
<path d="M277.6 14.3l.2 2.5v-2.5zM277.6 14.3l.2 2.5h-.2z"/>
<path d="M227.6 14.3l.1 2.5v-2.5zM227.6 14.3l.1 2.5h-.1z"/>
<path d="M177.6 14.3l.2 2.5v-2.5zM177.6 14.3l.2 2.5h-.2z"/>
<path d="M127.6 14.3l.2 2.5v-2.5zM127.6 14.3l.2 2.5h-.2z"/>
<path d="M77.6 14.3l.2 2.5v-2.5zM77.6 14.3l.2 2.5h-.2z"/>
<path d="M427.5 403.1l.2 2.5v-2.5zM427.5 403.1l.2 2.5h-.2z"/>
<path d="M377.5 403.1l.2 2.5v-2.5zM377.5 403.1l.2 2.5h-.2z"/>
<path d="M477.5 403.1l.2 2.5v-2.5zM477.5 403.1l.2 2.5h-.2z"/>
<path d="M527.5 403.1l.2 2.5v-2.5zM527.5 403.1l.2 2.5h-.2z"/>
<path d="M327.5 403.1l.2 2.5v-2.5zM327.5 403.1l.2 2.5h-.2z"/>
<path d="M277.5 403.1l.2 2.5v-2.5zM277.5 403.1l.2 2.5h-.2z"/>
<path d="M227.5 403.1l.2 2.5v-2.5zM227.5 403.1l.2 2.5h-.2z"/>
<path d="M177.5 403.1l.2 2.5v-2.5zM177.5 403.1l.2 2.5h-.2z"/>
<path d="M127.5 403.1l.2 2.5v-2.5zM127.5 403.1l.2 2.5h-.2z"/>
<path d="M77.5 403.1l.2 2.5v-2.5zM77.5 403.1l.2 2.5h-.2z"/>
<path d="M577.5 14.3l.2 2.5v-2.5zM577.5 14.3l.2 2.5h-.2z"/>
<path d="M577.5 403.1l.2 2.5v-2.5zM577.5 403.1l.2 2.5h-.2z"/>
<path d="M580.6 103.1v.1l2.5-.1zM580.6 103.2l2.5-.1v.1z"/>
<path d="M580.6 53.1v.2l2.5-.2zM580.6 53.3l2.5-.2v.2z"/>
<path d="M580.6 203.1v.1l2.5-.1zM580.6 203.2l2.5-.1v.1z"/>
<path d="M580.6 253v.2l2.5-.2zM580.6 253.2l2.5-.2v.2z"/>
<path d="M580.6 303.1v.1l2.5-.1zM580.6 303.2l2.5-.1v.1z"/>
<path d="M580.6 353v.2l2.5-.2zM580.6 353.2l2.5-.2v.2z"/>
<path d="M580.6 153.1v.1l2.5-.1zM580.6 153.2l2.5-.1v.1z"/>
<path d="M527.5 403.1v2.5h.2zM527.5 403.1h.2v2.5z"/>
<path d="M537.5 403.1l.2 2.5v-2.5zM537.5 403.1l.2 2.5h-.2z"/>
<path d="M552.5 403.1l.2 2.5v-2.5zM552.5 403.1l.2 2.5h-.2z"/>
<path d="M577.3 403.1l.5 2.5v-2.5zM577.3 403.1l.5 2.5h-.5z"/>
</g>
<!-- layer: A-SECT A-MCUT -->
<g fill="none" stroke="#000" stroke-width=".27">
<path d="M352.1 79h14l5 5M115.4 191.2h14l5 5M316.5 242.2h-14l-5 5"/>
<circle cx="359.1" cy="79" r="7"/>
<circle cx="122.4" cy="191.2" r="7"/>
<circle cx="309.5" cy="242.2" r="7"/>
</g>
<text font-size="13.4" fill="#404040" x="539.4" y="380.9">A753</text>
<g font-size="5" fill="#404040">
<text x="536.7" y="175.8">MOBILE METOD</text>
<text x="545.5" y="181.8">PENSILE</text>
</g>
<g font-size="2.8">
<text x="354.4" y="77.3">PART.2</text>
<text x="355.4" y="83.5">A754</text>
<text x="117.7" y="189.6">PART.1</text>
<text x="118.7" y="195.7">A754</text>
<text x="304.8" y="240.6">PART.3</text>
<text x="305.8" y="246.7">A754</text>
</g>
<g font-size="2.8" fill="#404040">
<text x="207.7" y="211.1">SEZIONE A</text>
<text x="402" y="211.1">SEZIONE B</text>
<text x="207.7" y="371.8">SEZIONE C</text>
</g>
<g font-size="2.5" fill="#404040">
<text x="47.3" y="15.6">1</text>
<text x="102" y="15.6">2</text>
<text x="152" y="15.6">3</text>
<text x="202" y="15.6">4</text>
<text x="252" y="15.6">5</text>
<text x="302" y="15.6">6</text>
<text x="351.9" y="15.6">7</text>
<text x="401.9" y="15.6">8</text>
<text x="451.9" y="15.6">9</text>
<text x="501.2" y="15.6">10</text>
<text x="551.2" y="15.6">11</text>
<text x="18.9" y="29">A</text>
<text x="581.7" y="29">A</text>
<text x="18.9" y="79.1">B</text>
<text x="581.6" y="79.1">B</text>
<text x="18.8" y="129">C</text>
<text x="581.6" y="129">C</text>
<text x="531.3" y="144">POLITECNICO DI MILANO</text>
<text x="531.4" y="147">SCUOLA DEL DESIGN</text>
<text x="531.3" y="150.1">C.L. DESIGN DEGLI INTERNI</text>
<text x="531.4" y="153.9">PROGETTO:</text>
<text x="18.8" y="179">D</text>
<text x="581.5" y="179">D</text>
<text x="531.4" y="203.9">CORSO:</text>
<text x="541.9" y="208.8">STRUMENTI E METODI</text>
<text x="545.6" y="211.8">DEL PROGETTO</text>
<text x="531.4" y="220.6">DOCENTE:</text>
<text x="544" y="227">MARCO FERRARA</text>
<text x="18.9" y="229">E</text>
<text x="581.6" y="229">E</text>
<text x="531.4" y="237.2">STUDENTI:</text>
<text x="543.6" y="246.6">GIORGIA CAPASSO</text>
<text x="531.4" y="253.9">OGGETTO:</text>
<text x="549" y="260">602.055.22</text>
<text x="531.4" y="270.5">NOTE:</text>
<text x="18.9" y="279">F</text>
<text x="541" y="277">MATERIALE: LAMINATO</text>
<text x="581.7" y="279">F</text>
<text x="531.4" y="287.2">NOME FILE:</text>
<text x="542.2" y="292.9">METOD 602.055.22.dwg</text>
<text x="531.3" y="304.5">VERS</text>
<text x="570.9" y="304.5">DATA</text>
<text x="18.7" y="329.1">G</text>
<text x="565" y="329.5">2017.06.26</text>
<text x="581.5" y="329.1">G</text>
<text x="565" y="334.5">2017.06.12</text>
<text x="565" y="339.5">2017.06.05</text>
<text x="565" y="344.5">2017.05.29</text>
<text x="531.4" y="349.5">A</text>
<text x="565" y="349.5">2017.05.22</text>
<text x="531.4" y="354">TAVOLA NO.:</text>
<text x="567.6" y="354">3 DI</text>
<text x="574.7" y="354">4</text>
<text x="18.8" y="379">H</text>
<text x="581.6" y="379">H</text>
<text x="531.3" y="399.4">REV:</text>
<text x="531.4" y="396.5">DATA:</text>
<text x="541.4" y="399.5">A</text>
<text x="541.4" y="396.4">2017/07/16</text>
<text x="556.4" y="396.5">SCALA:</text>
<text x="556.4" y="399.5">FORMATO:</text>
<text x="572.4" y="396.4">1:5</text>
<text x="572.8" y="399.5">A2</text>
<text x="16.1" y="403.4" transform="rotate(-90 16.1 403.4)">DIRECTORY: C:\USERS\GIORGIA\DESKTOP\MO-D_4_CUCINA\METOD 602.055.22.DWG | PLOTTED ON: 2017.04.11 | BY USER: 869709</text>
<text x="45.4" y="406.5">1</text>
<text x="101.9" y="406.5">2</text>
<text x="151.9" y="406.5">3</text>
<text x="201.9" y="406.5">4</text>
<text x="251.9" y="406.5">5</text>
<text x="301.9" y="406.5">6</text>
<text x="351.9" y="406.5">7</text>
<text x="401.9" y="406.5">8</text>
<text x="451.9" y="406.5">9</text>
<text x="501.2" y="406.5">10</text>
<text x="528.1" y="405.6">0</text>
<text x="538.1" y="405.6">50mm</text>
<text x="553.1" y="405.6">125mm</text>
<text x="568.7" y="405.6">250mm</text>
</g>
</svg>
